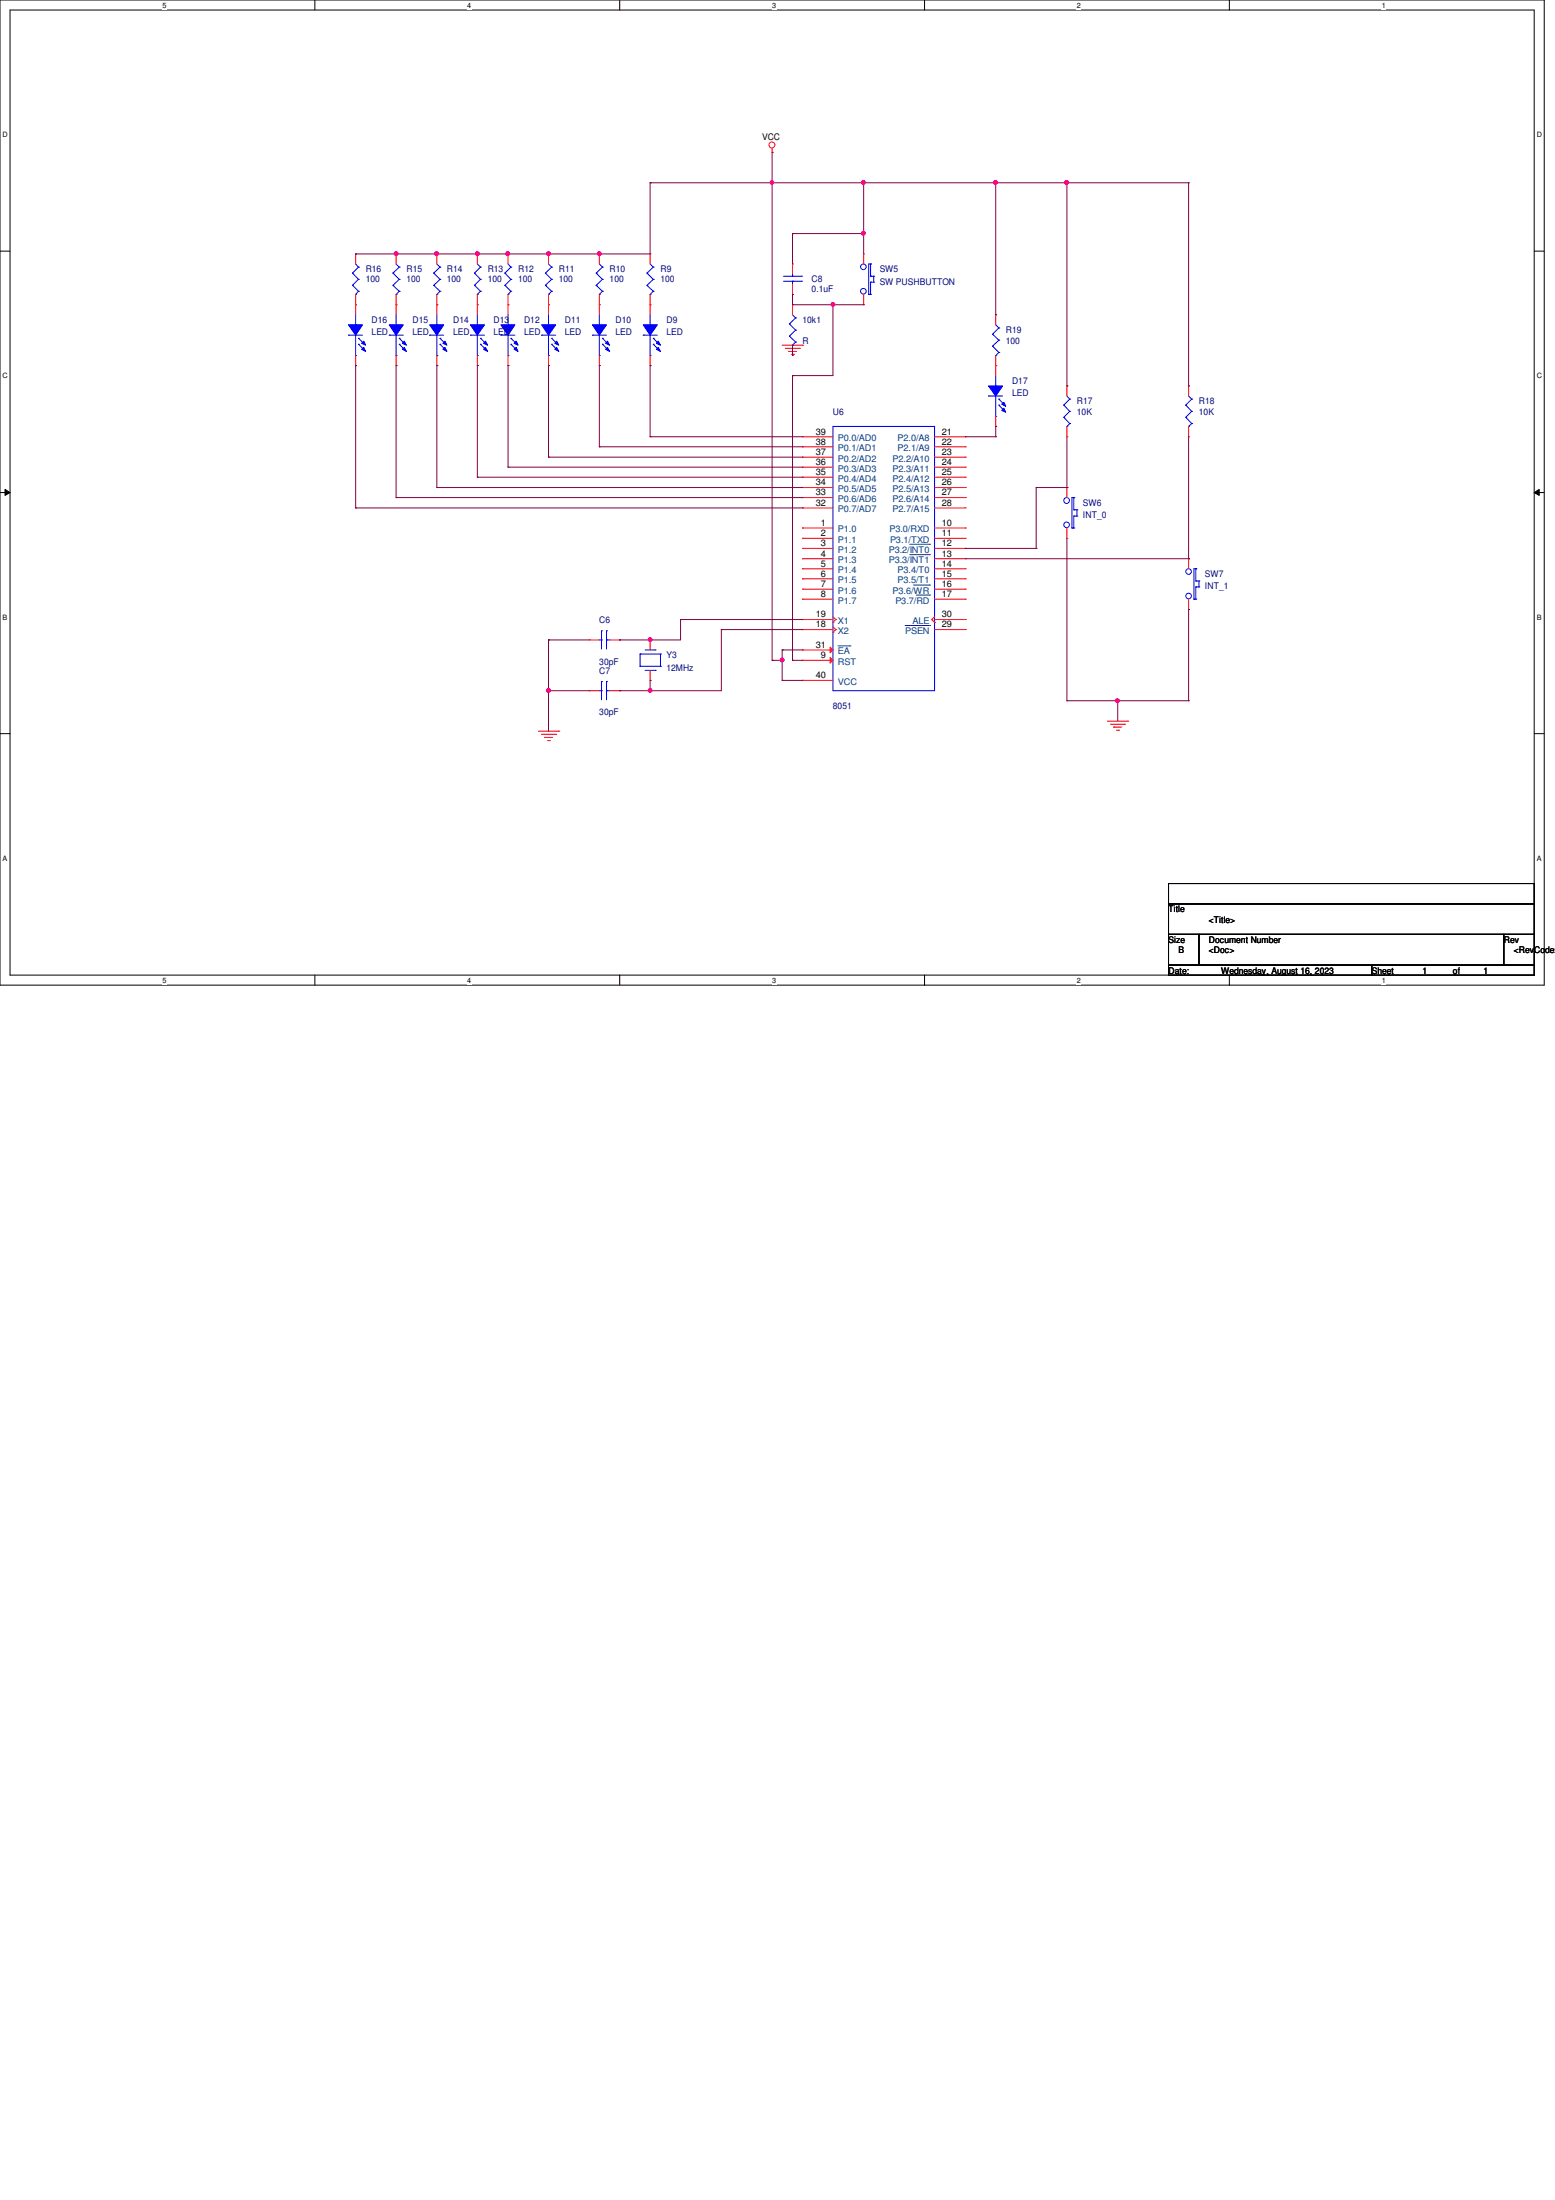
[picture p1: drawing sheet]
<svg xmlns="http://www.w3.org/2000/svg" width="210mm" height="297mm" viewBox="0 0 210 297" stroke-linecap="round" stroke-linejoin="round" font-family="sans-serif">
<path d="M0 0h208.4v133h-208.4zM1.4 1.4h205.7v130.3h-205.7z" fill="none" stroke="#000" stroke-width=".13"/>
<g fill="#fff">
<path d="M21.9 .1h.6v1.1h-.6z"/>
<path d="M21.9 131.8h.6v1.1h-.6z"/>
</g>
<path d="M42.5 0v1.4M42.5 131.7v1.3" fill="none" stroke="#000" stroke-width=".13"/>
<g fill="#fff">
<path d="M63.1 .1h.5v1.1h-.5z"/>
<path d="M63.1 131.8h.5v1.1h-.5z"/>
</g>
<path d="M83.7 0v1.4M83.7 131.7v1.3" fill="none" stroke="#000" stroke-width=".13"/>
<g fill="#fff">
<path d="M104.2 .1h.6v1.1h-.6z"/>
<path d="M104.2 131.8h.6v1.1h-.6z"/>
</g>
<path d="M124.8 0v1.4M124.8 131.7v1.3" fill="none" stroke="#000" stroke-width=".13"/>
<g fill="#fff">
<path d="M145.4 .1h.5v1.1h-.5z"/>
<path d="M145.4 131.8h.5v1.1h-.5z"/>
</g>
<path d="M165.9 0v1.4M165.9 131.7v1.3" fill="none" stroke="#000" stroke-width=".13"/>
<g fill="#fff">
<path d="M186.5 .1h.6v1.1h-.6z"/>
<path d="M186.5 131.8h.6v1.1h-.6z"/>
<path d="M.3 17.6h.8v1.1h-.8z"/>
<path d="M207.4 17.6h.8v1.1h-.8z"/>
<path d="M.3 50.2h.8v1.1h-.8z"/>
<path d="M207.4 50.2h.8v1.1h-.8z"/>
</g>
<path d="M0 33.9h1.4M207.1 33.9h1.3" fill="none" stroke="#000" stroke-width=".13"/>
<g fill="#fff">
<path d="M.3 82.8h.7v1.1h-.7z"/>
<path d="M207.4 82.8h.7v1.1h-.7z"/>
</g>
<path d="M0 66.5h1.4M.7 66.1l.7 .4-.7 .4zM207.1 66.5l.7-.4v.8zM207.1 66.5h1.3" fill="none" stroke="#000" stroke-width=".13"/>
<path d="M.7 66.1l.7 .4-.7 .4zM207.1 66.5l.7-.4v.8z" fill="#000"/>
<g fill="#fff">
<path d="M.3 115.3h.7v1.1h-.7z"/>
<path d="M207.4 115.3h.7v1.1h-.7z"/>
</g>
<path d="M0 99.1h1.4M207.1 99.1h1.3M157.7 119.3h49.4v2.7h-49.4zM157.7 122h49.4v4.2h-49.4zM157.7 126.2h4.1v4.1h-4.1zM157.7 130.3h27.5v1.4h-27.5zM161.8 126.2h41.2v4.1h-41.2zM185.2 130.3h21.9v1.4h-21.9zM203 126.2h4.1v4.1h-4.1z" fill="none" stroke="#000" stroke-width=".13"/>
<g fill="none" stroke="#f00" stroke-width=".13">
<path d="M104.2 20.6h.1M104.2 20v.6M105.6 46.6h2.7M106 47h1.9M106.4 47.5h.1M106.4 47.5h1.1M106.8 47.8h.3M107.1 47.8h.1M107.9 47h.1M108.3 46.6h.1M72.7 98.7h2.7M73.1 99.1h1.9"/>
<path d="M73.5 99.6h.1M73.5 99.6h1.1M73.9 100h.3M74.2 100h.1M75 99.1h.1M75.4 98.7h.1M149.5 97.4h2.7M149.9 97.8h1.9M150.3 98.2h.1M150.3 98.2h1.1M150.7 98.6h.3M151 98.6h.1"/>
<path d="M151.8 97.8h.1M152.2 97.4h.1"/>
<circle cx="104.2" cy="19.6" r=".4"/>
</g>
<path d="M67.6 45.3h.1M67.6 45.3h1.9M68.6 43.9h.1M68.6 48h.1M68.6 42.5v1.4M68.6 45.3v2.7" fill="none" stroke="#00f" stroke-width=".13"/>
<path d="M67.6 43.9h1.9l-.9 1.4z" fill-rule="evenodd" fill="#00f"/>
<path d="M67.6 43.9h1.9l-.9 1.4z" fill="none" stroke="#00f" stroke-width=".13"/>
<path d="M69.4 47.2l.3-.3 .2 .6z" fill-rule="evenodd" fill="#00f"/>
<path d="M69.4 47.2l.3-.3 .2 .6z" fill="none" stroke="#00f" stroke-width=".13"/>
<path d="M69.7 46.1l.2 .5-.5-.2z" fill-rule="evenodd" fill="#00f"/>
<path d="M69 45.7h.1M69 46.5h.1M69 45.7l.8 .8M69 46.5l.8 .8M69.7 46.1l.2 .5-.5-.2zM73.1 45.3h.1M73.1 45.3h1.9M74 43.9h.1M74 48h.1M74 42.5v1.4M74 45.3v2.7" fill="none" stroke="#00f" stroke-width=".13"/>
<path d="M68.6 41.1h.1M68.6 49.4h.1M68.6 41.1v1.4M68.6 48v1.4" fill="none" stroke="#f00" stroke-width=".13"/>
<path d="M73.1 43.9h1.9l-1 1.4z" fill-rule="evenodd" fill="#00f"/>
<path d="M73.1 43.9h1.9l-1 1.4z" fill="none" stroke="#00f" stroke-width=".13"/>
<path d="M75.1 46.9l.3 .6-.5-.3z" fill-rule="evenodd" fill="#00f"/>
<path d="M75.1 46.9l.3 .6-.5-.3z" fill="none" stroke="#00f" stroke-width=".13"/>
<path d="M75.1 46.1l.3 .5-.5-.2z" fill-rule="evenodd" fill="#00f"/>
<path d="M74.5 45.7h.1M74.5 46.5h.1M74.5 45.7l.8 .8M74.5 46.5l.8 .8M75.1 46.1l.3 .5-.5-.2zM80 45.3h.1M80 45.3h1.9M80.9 43.9h.1M80.9 48h.1M80.9 42.5v1.4M80.9 45.3v2.7" fill="none" stroke="#00f" stroke-width=".13"/>
<path d="M74 41.1h.1M74 49.4h.1M74 41.1v1.4M74 48v1.4" fill="none" stroke="#f00" stroke-width=".13"/>
<path d="M80 43.9h1.9l-1 1.4z" fill-rule="evenodd" fill="#00f"/>
<path d="M80 43.9h1.9l-1 1.4z" fill="none" stroke="#00f" stroke-width=".13"/>
<path d="M82 46.9l.3 .6-.6-.3z" fill-rule="evenodd" fill="#00f"/>
<path d="M82 46.9l.3 .6-.6-.3z" fill="none" stroke="#00f" stroke-width=".13"/>
<path d="M82 46.1l.3 .5-.6-.2z" fill-rule="evenodd" fill="#00f"/>
<path d="M81.3 45.7h.1M81.3 46.5h.1M81.3 45.7l.8 .8M81.3 46.5l.8 .8M82 46.1l.3 .5-.6-.2zM86.8 45.3h.1M86.8 45.3h1.9M87.8 43.9h.1M87.8 48h.1M87.8 42.5v1.4M87.8 45.3v2.7" fill="none" stroke="#00f" stroke-width=".13"/>
<path d="M80.9 41.1h.1M80.9 49.4h.1M80.9 41.1v1.4M80.9 48v1.4" fill="none" stroke="#f00" stroke-width=".13"/>
<path d="M86.8 43.9h1.9l-.9 1.4z" fill-rule="evenodd" fill="#00f"/>
<path d="M86.8 43.9h1.9l-.9 1.4z" fill="none" stroke="#00f" stroke-width=".13"/>
<path d="M88.9 46.9l.3 .6-.6-.3z" fill-rule="evenodd" fill="#00f"/>
<path d="M88.9 46.9l.3 .6-.6-.3z" fill="none" stroke="#00f" stroke-width=".13"/>
<path d="M88.9 46.1l.3 .5-.6-.2z" fill-rule="evenodd" fill="#00f"/>
<g fill="none" stroke="#00f" stroke-width=".13">
<path d="M53 36.9h.1M53 38.5h.1M53 36.9l.9 .8M53 38.5l.9 .8M53.5 39.8h.1M53.5 35.6l.4 .5M53.9 36.1h.1M53.9 37.7h.1M53.9 39.3h.1M53.9 36.1l-.9 .8M53.9 37.7l-.9 .8M53.9 39.3l-.4 .5"/>
<path d="M58.5 36.9h.1M58.5 38.5h.1M58.5 36.9l.9 .8M58.5 38.5l.9 .8M59 39.8h.1M59 35.6l.4 .5M59.4 36.1h.1M59.4 37.7h.1M59.4 39.3h.1M59.4 36.1l-.9 .8M59.4 37.7l-.9 .8M59.4 39.3l-.4 .5"/>
<path d="M64.1 36.9h.1M64.1 38.5h.1M64.1 36.9l.8 .8M64.1 38.5l.8 .8M64.4 39.8h.1M64.4 35.6l.5 .5M64.9 36.1h.1M64.9 37.7h.1M64.9 39.3h.1M64.9 36.1l-.8 .8M64.9 37.7l-.8 .8M64.9 39.3l-.5 .5"/>
<path d="M68.2 36.9h.1M68.2 38.5h.1M68.2 36.9l.8 .8M68.2 38.5l.8 .8M68.6 39.8h.1M68.6 35.6l.4 .5M69 36.1h.1M69 37.7h.1M69 39.3h.1M69 36.1l-.8 .8M69 37.7l-.8 .8M69 39.3l-.4 .5"/>
<path d="M73.6 36.9h.1M73.6 38.5h.1M73.6 36.9l.9 .8M73.6 38.5l.9 .8M74 39.8h.1M74 35.6l.5 .5M74.5 36.1h.1M74.5 37.7h.1M74.5 39.3h.1M74.5 36.1l-.9 .8M74.5 37.7l-.9 .8M74.5 39.3l-.5 .5"/>
<path d="M80.5 36.9h.1M80.5 38.5h.1M80.5 36.9l.8 .8M80.5 38.5l.8 .8M80.9 39.8h.1M80.9 35.6l.4 .5M81.3 36.1h.1M81.3 37.7h.1M81.3 39.3h.1M81.3 36.1l-.8 .8M81.3 37.7l-.8 .8M81.3 39.3l-.4 .5"/>
<path d="M105.7 38h2.5M105.7 37.3h2.5M107 37.3h.1M107 38h.1M107 37v.3M107 38v.4M108.2 38h.1M108.2 37.3h.1M117.3 39.8h.1M117.3 39.8h.2M117.5 39.8h.1M117.5 38.1h.1"/>
<path d="M117.5 37.3h.1M117.5 35.6h.1M117.5 37.3h.4M117.5 35.6h-.2v4.2M117.5 35.6v1.7M117.5 38.1v1.7M117.5 38.1h.4M117.9 38.1h.1M117.9 37.3h.1M117.9 37.3v.8M88.2 45.7h.1M88.2 46.5h.1"/>
<path d="M88.2 45.7l.8 .8M88.2 46.5l.8 .8M88.9 46.1l.3 .5-.6-.2zM133.4 53.5h.1M133.4 53.5h1.9M134 45.1h.1M134 46.7h.1M134 45.1l.8 .8M134 46.7l.8 .9M134.4 48h.1M134.4 52.1h.1M134.4 56.2h.1"/>
<path d="M134.4 43.9l.4 .4M134.4 50.7v1.4M134.4 53.5v2.7M134.8 44.3h.1M134.8 45.9h.1M134.8 47.6h.1M134.8 44.3l-.8 .8M134.8 45.9l-.8 .8M134.8 47.6l-.4 .4M160.1 54.7h.1M160.1 56.3h.1M160.1 54.7l.8 .8"/>
<path d="M160.1 56.3l.8 .9M160.4 57.6h.1M160.4 53.5l.5 .4M160.9 53.9h.1M160.9 55.5h.1M160.9 57.2h.1M160.9 53.9l-.8 .8M160.9 55.5l-.8 .8M160.9 57.2l-.5 .4M161.4 79.2h.1M161.4 78.4h.1M161.4 76.8h.1"/>
<path d="M161.4 76.8h-.2v4.1M161.4 76.8v1.6M161.4 79.2v1.7M161.4 79.2h.4M161.4 78.4h.4M161.8 79.2h.1M161.8 78.4h.1M161.8 78.4v.8M80.9 93.3h.3M81.2 93.3h.1M81.2 92h.1M81.2 92v2.5"/>
<path d="M81.9 92h.1M81.9 93.3h.1M81.9 93.3h.4M81.9 92v2.5M86.4 88.3h.1M86.4 90h.1M86.4 90h2.8M86.4 88.3h2.8M86.4 88.3v1.7M87.1 90.5h1.3M87.1 87.8h1.3M88.4 90.5h.1"/>
<path d="M88.4 87.8h.1M89.2 90h.1M89.2 88.3h.1M89.2 88.3v1.7M161.2 80.9h.1M161.2 80.9h.2M161.4 80.9h.1"/>
<circle cx="116.5" cy="39.3" r=".38"/>
<circle cx="116.5" cy="36" r=".38"/>
<circle cx="160.4" cy="77.2" r=".38"/>
<circle cx="160.4" cy="80.5" r=".38"/>
</g>
<g fill="none" stroke="#f00" stroke-width=".13">
<path d="M53.5 34.3h.1M53.5 34.3v1.3M53.5 39.8v1.3M59 34.3h.1M59 34.3v1.3M59 39.8v1.3M64.4 34.3h.1M64.4 34.3v1.3M64.4 39.8v1.3M68.6 34.3h.1M68.6 34.3v1.3M68.6 39.8v1.3"/>
<path d="M74 34.3h.1M74 34.3v1.3M74 39.8v1.3M80.9 34.3h.1M80.9 34.3v1.3M80.9 39.8v1.3M107 35.6h.1M107 39.8h.1M107 35.6v1.4M107 38.4v1.4M116.6 34.3h.1M116.6 34.3v1.3"/>
<path d="M116.6 39.8v1.3M53.5 41.1h.1M59 41.1h.1M64.4 41.1h.1M68.6 41.1h.1M74 41.1h.1M80.9 41.1h.1M87.8 41.1h.1M87.8 49.4h.1M87.8 41.1v1.4M87.8 48v1.4M116.6 41.1h.1"/>
<path d="M134.4 42.5h.1M134.4 49.4h.1M134.4 42.5v1.4M134.4 48v1.4M160.4 52.1h.1M160.4 59h.1M160.4 52.1v1.4M160.4 57.6v1.4M160.4 75.4h.1M160.4 75.4v1.4M79.5 93.3h.1M79.5 93.3h1.4"/>
<path d="M82.3 93.3h1.4M83.7 93.3h.1M87.8 91.9h.1M87.8 86.4h.1M87.8 86.4v1.4M87.8 90.5v1.4M160.4 82.3h.1M160.4 80.9v1.4"/>
</g>
<path d="M133.4 52.1h1.9l-.9 1.4z" fill-rule="evenodd" fill="#00f"/>
<path d="M133.4 52.1h1.9l-.9 1.4z" fill="none" stroke="#00f" stroke-width=".13"/>
<path d="M135.5 55.1l.3 .6-.6-.3z" fill-rule="evenodd" fill="#00f"/>
<path d="M135.5 55.1l.3 .6-.6-.3z" fill="none" stroke="#00f" stroke-width=".13"/>
<path d="M135.2 54.6l.3-.3 .3 .6z" fill-rule="evenodd" fill="#00f"/>
<g fill="none" stroke="#00f" stroke-width=".13">
<path d="M87.3 36.9h.1M87.3 38.5h.1M87.3 36.9l.9 .8M87.3 38.5l.9 .8M87.8 39.8h.1M87.8 35.6l.4 .5M88.2 36.1h.1M88.2 37.7h.1M88.2 39.3h.1M88.2 36.1l-.9 .8M88.2 37.7l-.9 .8M88.2 39.3l-.4 .5"/>
<path d="M112.4 57.6h13.8v35.7h-13.8zM134.8 53.9h.1M134.8 54.7h.1M134.8 53.9l.8 .8M134.8 54.7l.8 .8M135.2 54.6l.3-.3 .3 .6zM143.6 54.7h.1M143.6 56.3h.1M143.6 54.7l.8 .8M143.6 56.3l.8 .9M144 57.6h.1M144 53.5l.4 .4"/>
<path d="M144.4 53.9h.1M144.4 55.5h.1M144.4 57.2h.1M144.4 53.9l-.8 .8M144.4 55.5l-.8 .8M144.4 57.2l-.4 .4M80.9 86.4h.3M81.2 86.4h.1M81.2 85.2h.1M81.2 85.2v2.4M81.9 85.2h.1M81.9 86.4h.1"/>
<path d="M81.9 86.4h.4M81.9 85.2v2.4"/>
</g>
<g fill="none" stroke="#f00" stroke-width=".13">
<path d="M87.8 34.3h.1M87.8 34.3v1.3M87.8 39.8v1.3M87.8 41.1h.1M134.4 49.4h.1M134.4 57.6h.1M134.4 49.4v1.3M134.4 56.2v1.4M144 52.1h.1M144 59h.1M144 52.1v1.4M144 57.6v1.4"/>
<path d="M79.5 86.4h.1M79.5 86.4h1.4M82.3 86.4h1.4M83.7 86.4h.1M108.3 91.9h.1M108.3 91.9h4.1M125.8 83.7h.1M125.8 83.7l.4 .3M126.2 84h.1M126.2 85h4.1M126.2 83.3l-.4 .4M126.2 83.7h4.1"/>
<path d="M130.3 85h.1M130.3 83.7h.1"/>
</g>
<path d="M122.2 84.5h3.3M125.5 84.5h.1" fill="none" stroke="#004080" stroke-width=".13"/>
<path d="M112.1 87.4l.3 .4-.3 .3z" fill="#f00"/>
<g fill="none" stroke="#f00" stroke-width=".13">
<path d="M108.3 87.8h.1M108.3 83.7h.1M108.3 85h.1M108.3 87.8h4.1M108.3 83.7h4.1M108.3 85h4.1M112.1 87.4l.3 .4-.3 .3zM112.4 84h.1M112.4 85.4h.1M112.4 83.3l.4 .4M112.4 84.6l.4 .4M112.8 83.7h.1"/>
<path d="M112.8 85h.1M112.8 83.7l-.4 .3M112.8 85l-.4 .4"/>
</g>
<path d="M113.1 87.2h1.6M114.7 87.2h.1" fill="none" stroke="#004080" stroke-width=".13"/>
<path d="M112.1 88.8l.3 .4-.3 .3z" fill="#f00"/>
<g fill="none" stroke="#f00" stroke-width=".13">
<path d="M108.3 59h.1M108.3 59h4.1M126.2 59h4.1M130.3 59h.1M108.3 60.3h.1M108.3 61.7h.1M108.3 63.1h.1M108.3 64.4h.1M108.3 65.8h.1M108.3 67.2h.1M108.3 68.6h.1M108.3 71.3h.1"/>
<path d="M108.3 72.7h.1M108.3 74h.1M108.3 75.4h.1M108.3 76.8h.1M108.3 78.1h.1M108.3 79.5h.1M108.3 60.3h4.1M108.3 61.7h4.1M108.3 63.1h4.1M108.3 64.4h4.1M108.3 65.8h4.1M108.3 67.2h4.1"/>
<path d="M108.3 68.6h4.1M108.3 71.3h4.1M108.3 72.7h4.1M108.3 74h4.1M108.3 75.4h4.1M108.3 76.8h4.1M108.3 78.1h4.1M108.3 79.5h4.1M126.2 60.3h4.1M126.2 61.7h4.1M126.2 63.1h4.1M126.2 64.4h4.1"/>
<path d="M126.2 65.8h4.1M126.2 67.2h4.1M126.2 68.6h4.1M126.2 71.3h4.1M126.2 72.7h4.1M126.2 74h4.1M126.2 75.4h4.1M126.2 76.8h4.1M126.2 78.1h4.1M126.2 79.5h4.1M130.3 60.3h.1M130.3 61.7h.1"/>
<path d="M130.3 63.1h.1M130.3 64.4h.1M130.3 65.8h.1M130.3 67.2h.1M130.3 68.6h.1M130.3 71.3h.1M130.3 72.7h.1M130.3 74h.1M130.3 75.4h.1M130.3 76.8h.1M130.3 78.1h.1M130.3 79.5h.1"/>
<path d="M108.3 89.2h.1M108.3 80.9h.1M108.3 89.2h4.1M108.3 80.9h4.1M112.1 88.8l.3 .4-.3 .3zM126.2 80.9h4.1M130.3 80.9h.1"/>
</g>
<path d="M122.8 73.5h2.7M122.8 74.9h2.7M123.3 79h2.2M125.5 73.5h.1M125.5 74.9h.1M125.5 79h.1M123.7 80.3h1.8M125.5 80.3h.1" fill="none" stroke="#004080" stroke-width=".13"/>
<path d="M47 45.3h.1M47 45.3h1.9M48 43.9h.1M48 48h.1M48 42.5v1.4M48 45.3v2.7" fill="none" stroke="#00f" stroke-width=".13"/>
<path d="M47 43.9h1.9l-.9 1.4z" fill-rule="evenodd" fill="#00f"/>
<path d="M47 43.9h1.9l-.9 1.4z" fill="none" stroke="#00f" stroke-width=".13"/>
<path d="M48.8 47.2l.3-.3 .3 .6z" fill-rule="evenodd" fill="#00f"/>
<path d="M48.8 47.2l.3-.3 .3 .6z" fill="none" stroke="#00f" stroke-width=".13"/>
<path d="M49.1 46.1l.3 .5-.6-.2z" fill-rule="evenodd" fill="#00f"/>
<g fill="none" stroke="#00f" stroke-width=".13">
<path d="M47.6 36.9h.1M47.6 38.5h.1M47.6 36.9l.8 .8M47.6 38.5l.8 .8M48 39.8h.1M48 35.6l.4 .5M48.4 36.1h.1M48.4 37.7h.1M48.4 39.3h.1M48.4 36.1l-.8 .8M48.4 37.7l-.8 .8M48.4 39.3l-.4 .5"/>
<path d="M48.4 45.7h.1M48.4 46.5h.1M48.4 45.7l.8 .8M48.4 46.5l.8 .8M49.1 46.1l.3 .5-.6-.2zM52.5 45.3h.1M52.5 45.3h1.9M53.5 43.9h.1M53.5 48h.1M53.5 42.5v1.4M53.5 45.3v2.7M144.7 71.3h.1"/>
<path d="M144.7 71.3h.2M144.9 71.3h.1M144.9 69.7h.1M144.9 68.8h.1M144.9 67.2h.1M144.9 67.2h-.2v4.1M144.9 67.2v1.6M144.9 69.7v1.6M144.9 69.7h.5M144.9 68.8h.5M145.4 69.7h.1M145.4 68.8h.1"/>
<path d="M145.4 68.8v.9"/>
<circle cx="144" cy="67.6" r=".39"/>
<circle cx="144" cy="70.9" r=".38"/>
</g>
<path d="M48 34.3h.1M48 34.3v1.3M48 39.8v2.7M48 41.1h.1M48 49.4h.1M48 48v1.4M144 65.8h.1M144 72.7h.1M144 65.8v1.4M144 71.3v1.4" fill="none" stroke="#f00" stroke-width=".13"/>
<path d="M52.5 43.9h1.9l-.9 1.4z" fill-rule="evenodd" fill="#00f"/>
<path d="M52.5 43.9h1.9l-.9 1.4z" fill="none" stroke="#00f" stroke-width=".13"/>
<path d="M54.6 46.9l.3 .6-.6-.3z" fill-rule="evenodd" fill="#00f"/>
<path d="M54.6 46.9l.3 .6-.6-.3z" fill="none" stroke="#00f" stroke-width=".13"/>
<path d="M54.6 46.1l.3 .5-.6-.2z" fill-rule="evenodd" fill="#00f"/>
<g fill="none" stroke="#00f" stroke-width=".13">
<path d="M53.9 45.7h.1M53.9 46.5h.1M53.9 45.7l.8 .8M53.9 46.5l.8 .8M54.6 46.1l.3 .5-.6-.2zM58 45.3h.1M58 45.3h1.9M59 43.9h.1M59 48h.1M59 42.5v1.4M59 45.3v2.7M106.6 43.7h.1"/>
<path d="M106.6 45.4h.1M106.6 43.7l.8 .9M106.6 45.4l.8 .8M107 46.6h.1M107 42.5l.4 .4M107.4 42.9h.1M107.4 44.6h.1M107.4 46.2h.1M107.4 42.9l-.8 .8M107.4 44.6l-.8 .8M107.4 46.2l-.4 .4"/>
</g>
<path d="M53.5 41.1h.1M53.5 49.4h.1M53.5 41.1v1.4M53.5 48v1.4M107 41.1h.1M107 48h.1M107 41.1v1.4M107 46.6v1.4" fill="none" stroke="#f00" stroke-width=".13"/>
<path d="M58 43.9h1.9l-.9 1.4z" fill-rule="evenodd" fill="#00f"/>
<path d="M58 43.9h1.9l-.9 1.4z" fill="none" stroke="#00f" stroke-width=".13"/>
<path d="M59.8 47.2l.3-.3 .2 .6z" fill-rule="evenodd" fill="#00f"/>
<path d="M59.8 47.2l.3-.3 .2 .6z" fill="none" stroke="#00f" stroke-width=".13"/>
<path d="M60.1 46.1l.2 .5-.5-.2z" fill-rule="evenodd" fill="#00f"/>
<path d="M59.4 45.7h.1M59.4 46.5h.1M59.4 45.7l.8 .8M59.4 46.5l.8 .8M60.1 46.1l.2 .5-.5-.2zM63.5 45.3h.1M63.5 45.3h1.9M64.4 43.9h.1M64.4 48h.1M64.4 42.5v1.4M64.4 45.3v2.7" fill="none" stroke="#00f" stroke-width=".13"/>
<path d="M59 41.1h.1M59 49.4h.1M59 41.1v1.4M59 48v1.4" fill="none" stroke="#f00" stroke-width=".13"/>
<path d="M63.5 43.9h1.9l-1 1.4z" fill-rule="evenodd" fill="#00f"/>
<path d="M63.5 43.9h1.9l-1 1.4z" fill="none" stroke="#00f" stroke-width=".13"/>
<path d="M65.5 46.9l.3 .6-.5-.3z" fill-rule="evenodd" fill="#00f"/>
<path d="M65.5 46.9l.3 .6-.5-.3z" fill="none" stroke="#00f" stroke-width=".13"/>
<path d="M65.5 46.1l.3 .5-.5-.2z" fill-rule="evenodd" fill="#00f"/>
<path d="M64.9 45.7h.1M64.9 46.5h.1M64.9 45.7l.8 .8M64.9 46.5l.8 .8M65.5 46.1l.3 .5-.5-.2z" fill="none" stroke="#00f" stroke-width=".13"/>
<path d="M64.4 41.1h.1M64.4 49.4h.1M64.4 41.1v1.4M64.4 48v1.4" fill="none" stroke="#f00" stroke-width=".13"/>
<path d="M74 86.4h.1M74 93.3h.1M74 86.4h5.5M74 86.4v6.9M74 93.3h5.5M83.7 86.4h.1M83.7 86.4h4.1" fill="none" stroke="#800040" stroke-width=".13"/>
<circle cx="74" cy="93.2" r=".26" fill="#f0f"/>
<circle cx="74" cy="93.2" r=".26" fill="none" stroke="#f0f" stroke-width=".13"/>
<path d="M74 93.3h.1M74 93.3v5.4M83.7 93.3h.1M87.8 91.9h.1M87.8 91.9v1.4h-4.1" fill="none" stroke="#800040" stroke-width=".13"/>
<circle cx="87.8" cy="93.2" r=".26" fill="#f0f"/>
<circle cx="87.8" cy="93.2" r=".26" fill="none" stroke="#f0f" stroke-width=".13"/>
<path d="M87.8 86.4h.1M91.9 83.7h.1M91.9 83.7h16.4M91.9 83.7v2.7h-4.1" fill="none" stroke="#800040" stroke-width=".13"/>
<circle cx="87.8" cy="86.4" r=".26" fill="#f0f"/>
<circle cx="87.8" cy="86.4" r=".26" fill="none" stroke="#f0f" stroke-width=".13"/>
<path d="M104.2 24.7h.1M104.2 24.7h12.4M87.8 93.3h.1M97.4 85h.1M97.4 85v8.3h-9.6M97.4 85h10.9M105.6 87.8h.1M105.6 91.9h.1M105.6 87.8h2.7M105.6 87.8v1.4M105.6 91.9h2.7" fill="none" stroke="#800040" stroke-width=".13"/>
<circle cx="116.5" cy="24.6" r=".26" fill="#f0f"/>
<circle cx="116.5" cy="24.6" r=".26" fill="none" stroke="#f0f" stroke-width=".13"/>
<path d="M104 24.4h.2l.2 .1v.3l-.2 .1-.2-.1z" fill-rule="evenodd" fill="#f0f"/>
<path d="M104 24.4h.2l.2 .1v.3l-.2 .1-.2-.1z" fill="none" stroke="#f0f" stroke-width=".13"/>
<g fill="none" stroke="#800040" stroke-width=".13">
<path d="M48 34.3h.1M48 34.3h5.5M48 49.4h.1M48 49.4v19.2M53.5 49.4h.1M53.5 49.4v17.8M59 49.4h.1M59 49.4v16.4M64.4 49.4h.1M64.4 49.4v15M68.6 49.4h.1M68.6 49.4v13.7"/>
<path d="M74 49.4h.1M74 49.4v12.3M80.9 49.4h.1M80.9 49.4v10.9M87.8 49.4h.1M87.8 59h.1M87.8 49.4v9.6M87.8 59h20.5M48 68.6h.1M48 68.6h60.3M53.5 67.2h.1M53.5 67.2h54.8"/>
<path d="M59 65.8h.1M59 65.8h49.3M64.4 64.4h.1M64.4 64.4h43.9M68.6 63.1h.1M68.6 63.1h39.7M74 61.7h.1M74 61.7h34.3M80.9 60.3h.1M80.9 60.3h27.4"/>
</g>
<circle cx="53.5" cy="34.2" r=".26" fill="#f0f"/>
<circle cx="53.5" cy="34.2" r=".26" fill="none" stroke="#f0f" stroke-width=".13"/>
<path d="M53.5 34.3h.1M53.5 34.3h10.9M59 34.3h.1" fill="none" stroke="#800040" stroke-width=".13"/>
<circle cx="64.4" cy="34.2" r=".26" fill="#f0f"/>
<circle cx="64.4" cy="34.2" r=".26" fill="none" stroke="#f0f" stroke-width=".13"/>
<circle cx="58.9" cy="34.2" r=".26" fill="#f0f"/>
<circle cx="58.9" cy="34.2" r=".26" fill="none" stroke="#f0f" stroke-width=".13"/>
<path d="M64.4 34.3h.1M64.4 34.3h4.2" fill="none" stroke="#800040" stroke-width=".13"/>
<circle cx="68.5" cy="34.2" r=".26" fill="#f0f"/>
<circle cx="68.5" cy="34.2" r=".26" fill="none" stroke="#f0f" stroke-width=".13"/>
<path d="M68.6 34.3h.1M68.6 34.3h12.3M74 34.3h.1" fill="none" stroke="#800040" stroke-width=".13"/>
<circle cx="80.9" cy="34.2" r=".26" fill="#f0f"/>
<circle cx="80.9" cy="34.2" r=".26" fill="none" stroke="#f0f" stroke-width=".13"/>
<circle cx="74" cy="34.2" r=".26" fill="#f0f"/>
<circle cx="74" cy="34.2" r=".26" fill="none" stroke="#f0f" stroke-width=".13"/>
<path d="M80.9 34.3h.1M87.8 24.7h.1M87.8 24.7v9.6h-6.9M104.2 20.6h.1M104.2 20.6v4.1h-16.4M104.2 89.2h.1M104.2 89.2h1.4" fill="none" stroke="#800040" stroke-width=".13"/>
<circle cx="105.6" cy="89.1" r=".26" fill="#f0f"/>
<circle cx="105.6" cy="89.1" r=".26" fill="none" stroke="#f0f" stroke-width=".13"/>
<path d="M104.2 24.7h.1M104.2 24.7v64.5M107 31.5h.1M107 31.5v4.1M107 31.5h9.6M116.6 31.5h.1M116.6 24.7h.1M116.6 24.7v9.6M105.6 89.2h.1M105.6 89.2v2.7M107 89.2h.1M107 89.2h1.3" fill="none" stroke="#800040" stroke-width=".13"/>
<circle cx="116.5" cy="31.5" r=".26" fill="#f0f"/>
<circle cx="116.5" cy="31.5" r=".26" fill="none" stroke="#f0f" stroke-width=".13"/>
<path d="M107 39.8h.1M107 39.8v1.3M107 50.7h.1M107 41.1h.1M107 46.6h.1M107 46.6v1.4M107 50.7v38.5M107 41.1h5.4M112.4 41.1h.1M112.4 41.1v9.6h-5.4" fill="none" stroke="#800040" stroke-width=".13"/>
<circle cx="112.4" cy="41.1" r=".26" fill="#f0f"/>
<circle cx="112.4" cy="41.1" r=".26" fill="none" stroke="#f0f" stroke-width=".13"/>
<g fill="none" stroke="#800040" stroke-width=".13">
<path d="M116.6 24.7h17.8M134.4 24.7h.1M160.4 24.7h.1M160.4 24.7h-16.4v27.4M112.4 41.1h.1M112.4 41.1h4.2M144 52.1h.1M144 59v6.8M160.4 59v16.4M130.3 74h9.6M139.9 74h.1M139.9 65.8h.1"/>
<path d="M139.9 65.8v8.2M139.9 65.8h4.1M144 65.8h.1M160.4 75.4h.1"/>
</g>
<circle cx="144" cy="24.6" r=".26" fill="#f0f"/>
<circle cx="144" cy="24.6" r=".26" fill="none" stroke="#f0f" stroke-width=".13"/>
<path d="M160.4 24.7v27.4M160.4 52.1h.1M130.3 75.4h30.1M144 72.7v21.9M160.4 75.4h.1M144 94.6h.1M144 94.6h16.4M150.9 94.6h.1M150.9 94.6v2.8M160.4 82.3h.1M160.4 94.6h.1M160.4 82.3v12.3" fill="none" stroke="#800040" stroke-width=".13"/>
<circle cx="150.8" cy="94.6" r=".26" fill="#f0f"/>
<circle cx="150.8" cy="94.6" r=".26" fill="none" stroke="#f0f" stroke-width=".13"/>
<path d="M134.4 24.7v17.8M134.4 42.5h.1" fill="none" stroke="#800040" stroke-width=".13"/>
<circle cx="134.4" cy="24.6" r=".26" fill="#f0f"/>
<circle cx="134.4" cy="24.6" r=".26" fill="none" stroke="#f0f" stroke-width=".13"/>
<path d="M134.4 24.7h9.6M144 24.7h.1M130.3 59h4.1M134.4 59h.1M134.4 57.6h.1M134.4 57.6v1.4" fill="none" stroke="#800040" stroke-width=".13"/>
<circle cx="74" cy="93.2" r=".26" fill="#f0f"/>
<circle cx="74" cy="93.2" r=".26" fill="none" stroke="#f0f" stroke-width=".13"/>
<circle cx="87.8" cy="93.2" r=".26" fill="#f0f"/>
<circle cx="87.8" cy="93.2" r=".26" fill="none" stroke="#f0f" stroke-width=".13"/>
<circle cx="87.8" cy="86.4" r=".26" fill="#f0f"/>
<circle cx="87.8" cy="86.4" r=".26" fill="none" stroke="#f0f" stroke-width=".13"/>
<circle cx="116.5" cy="24.6" r=".26" fill="#f0f"/>
<circle cx="116.5" cy="24.6" r=".26" fill="none" stroke="#f0f" stroke-width=".13"/>
<path d="M104 24.4h.2l.2 .1v.3l-.2 .1-.2-.1z" fill-rule="evenodd" fill="#f0f"/>
<path d="M104 24.4h.2l.2 .1v.3l-.2 .1-.2-.1z" fill="none" stroke="#f0f" stroke-width=".13"/>
<circle cx="53.5" cy="34.2" r=".26" fill="#f0f"/>
<circle cx="53.5" cy="34.2" r=".26" fill="none" stroke="#f0f" stroke-width=".13"/>
<circle cx="64.4" cy="34.2" r=".26" fill="#f0f"/>
<circle cx="64.4" cy="34.2" r=".26" fill="none" stroke="#f0f" stroke-width=".13"/>
<circle cx="58.9" cy="34.2" r=".26" fill="#f0f"/>
<circle cx="58.9" cy="34.2" r=".26" fill="none" stroke="#f0f" stroke-width=".13"/>
<circle cx="68.5" cy="34.2" r=".26" fill="#f0f"/>
<circle cx="68.5" cy="34.2" r=".26" fill="none" stroke="#f0f" stroke-width=".13"/>
<circle cx="80.9" cy="34.2" r=".26" fill="#f0f"/>
<circle cx="80.9" cy="34.2" r=".26" fill="none" stroke="#f0f" stroke-width=".13"/>
<circle cx="74" cy="34.2" r=".26" fill="#f0f"/>
<circle cx="74" cy="34.2" r=".26" fill="none" stroke="#f0f" stroke-width=".13"/>
<circle cx="105.6" cy="89.1" r=".26" fill="#f0f"/>
<circle cx="105.6" cy="89.1" r=".26" fill="none" stroke="#f0f" stroke-width=".13"/>
<circle cx="116.5" cy="31.5" r=".26" fill="#f0f"/>
<circle cx="116.5" cy="31.5" r=".26" fill="none" stroke="#f0f" stroke-width=".13"/>
<circle cx="112.4" cy="41.1" r=".26" fill="#f0f"/>
<circle cx="112.4" cy="41.1" r=".26" fill="none" stroke="#f0f" stroke-width=".13"/>
<circle cx="144" cy="24.6" r=".26" fill="#f0f"/>
<circle cx="144" cy="24.6" r=".26" fill="none" stroke="#f0f" stroke-width=".13"/>
<circle cx="150.8" cy="94.6" r=".26" fill="#f0f"/>
<circle cx="150.8" cy="94.6" r=".26" fill="none" stroke="#f0f" stroke-width=".13"/>
<circle cx="134.4" cy="24.6" r=".26" fill="#f0f"/>
<circle cx="134.4" cy="24.6" r=".26" fill="none" stroke="#f0f" stroke-width=".13"/>
<g font-size="1.2">
<text x="102.9" y="19">VCC</text>
<text x="110.1" y="58.7">39</text>
<text x="127.1" y="58.7">21</text>
<text x="110.1" y="60">38</text>
<text x="110.1" y="61.4">37</text>
<text x="110.1" y="62.8">36</text>
<text x="110.1" y="64.1">35</text>
<text x="110.1" y="65.5">34</text>
<text x="127.1" y="60">22</text>
<text x="127.1" y="61.4">23</text>
<text x="127.1" y="62.8">24</text>
<text x="127.1" y="64.1">25</text>
<text x="127.1" y="65.5">26</text>
<text x="110.1" y="66.9">33</text>
<text x="110.1" y="68.3">32</text>
<text x="110.8" y="71">1</text>
<text x="127.1" y="66.9">27</text>
<text x="127.1" y="68.3">28</text>
<text x="127.1" y="71">10</text>
<text x="110.8" y="72.4">2</text>
<text x="110.8" y="73.7">3</text>
<text x="110.8" y="75.1">4</text>
<text x="110.8" y="76.5">5</text>
<text x="110.8" y="77.9">6</text>
<text x="127.1" y="72.4">11</text>
<text x="127.1" y="73.7">12</text>
<text x="127.1" y="75.1">13</text>
<text x="127.1" y="76.5">14</text>
<text x="127.1" y="77.9">15</text>
<text x="110.1" y="83.4">19</text>
<text x="110.8" y="79.2">7</text>
<text x="110.8" y="80.6">8</text>
<text x="127.1" y="83.4">30</text>
<text x="127.1" y="79.2">16</text>
<text x="127.1" y="80.6">17</text>
<text x="110.1" y="87.5">31</text>
<text x="110.1" y="84.7">18</text>
<text x="110.8" y="88.9">9</text>
<text x="127.1" y="84.7">29</text>
<text x="110.1" y="91.6">40</text>
<text x="157.7" y="123.2">Title</text>
<text x="163.2" y="124.6">&lt;Title&gt;</text>
<text x="157.7" y="127.3">Size</text>
<text x="157.7" y="131.4">Date:</text>
<text x="159.1" y="128.7">B</text>
<text x="163.2" y="127.3">Document Number</text>
<text x="163.2" y="128.7">&lt;Doc&gt;</text>
<text x="164.8" y="131.4">Wednesday, August 16, 2023</text>
<text x="185.2" y="131.4">Sheet</text>
<text x="192" y="131.4">1</text>
<text x="196.1" y="131.4">of</text>
<text x="200.2" y="131.4">1</text>
<text x="203" y="127.3">Rev</text>
<text x="204.3" y="128.7">&lt;RevCode&gt;</text>
</g>
<g font-size="1.2" fill="#000080">
<text x="49.4" y="36.8">R16</text>
<text x="49.4" y="38.1">100</text>
<text x="54.9" y="36.8">R15</text>
<text x="54.9" y="38.1">100</text>
<text x="60.3" y="36.8">R14</text>
<text x="60.3" y="38.1">100</text>
<text x="65.8" y="36.8">R13</text>
<text x="65.8" y="38.1">100</text>
<text x="69.9" y="36.8">R12</text>
<text x="69.9" y="38.1">100</text>
<text x="75.4" y="36.8">R11</text>
<text x="75.4" y="38.1">100</text>
<text x="82.3" y="36.8">R10</text>
<text x="82.3" y="38.1">100</text>
<text x="89.2" y="36.8">R9</text>
<text x="89.2" y="38.1">100</text>
<text x="109.6" y="38.1">C8</text>
<text x="109.6" y="39.4">0.1uF</text>
<text x="118.7" y="36.8">SW5</text>
<text x="118.7" y="38.4">SW PUSHBUTTON</text>
<text x="50.2" y="43.6">D16</text>
<text x="50.2" y="45.3">LED</text>
<text x="55.7" y="43.6">D15</text>
<text x="55.7" y="45.3">LED</text>
<text x="61.2" y="43.6">D14</text>
<text x="61.2" y="45.3">LED</text>
<text x="66.6" y="43.6">D13</text>
<text x="66.6" y="45.3">LED</text>
<text x="70.7" y="43.6">D12</text>
<text x="70.7" y="45.3">LED</text>
<text x="76.2" y="43.6">D11</text>
<text x="76.2" y="45.3">LED</text>
<text x="83.1" y="43.6">D10</text>
<text x="83.1" y="45.3">LED</text>
<text x="90" y="43.6">D9</text>
<text x="90" y="45.3">LED</text>
<text x="108.3" y="43.6">10k1</text>
<text x="108.3" y="46.4">R</text>
<text x="135.8" y="45">R19</text>
<text x="135.8" y="46.4">100</text>
<text x="136.6" y="51.9">D17</text>
<text x="136.6" y="53.5">LED</text>
<text x="112.4" y="56">U6</text>
<text x="145.4" y="54.6">R17</text>
<text x="145.4" y="56">10K</text>
<text x="161.8" y="54.6">R18</text>
<text x="161.8" y="56">10K</text>
<text x="146.2" y="68.3">SW6</text>
<text x="146.2" y="70">INT_0</text>
<text x="162.6" y="77.9">SW7</text>
<text x="162.6" y="79.6">INT_1</text>
<text x="80.9" y="84.1">C6</text>
<text x="80.9" y="89.7">30pF</text>
<text x="90" y="88.9">Y3</text>
<text x="80.9" y="91">C7</text>
<text x="90" y="90.6">12MHz</text>
<text x="112.4" y="95.8">8051</text>
<text x="80.9" y="96.6">30pF</text>
</g>
<g font-size="1.2" fill="#004080">
<text x="113.1" y="59.6">P0.0/AD0</text>
<text x="121.2" y="59.6">P2.0/A8</text>
<text x="113.1" y="60.9">P0.1/AD1</text>
<text x="113.1" y="62.3">P0.2/AD2</text>
<text x="113.1" y="63.7">P0.3/AD3</text>
<text x="113.1" y="65">P0.4/AD4</text>
<text x="120.5" y="62.3">P2.2/A10</text>
<text x="120.5" y="63.7">P2.3/A11</text>
<text x="120.5" y="65">P2.4/A12</text>
<text x="121.2" y="60.9">P2.1/A9</text>
<text x="113.1" y="66.4">P0.5/AD5</text>
<text x="113.1" y="67.8">P0.6/AD6</text>
<text x="113.1" y="69.2">P0.7/AD7</text>
<text x="113.1" y="71.9">P1.0</text>
<text x="120.1" y="71.9">P3.0/RXD</text>
<text x="120.5" y="66.4">P2.5/A13</text>
<text x="120.5" y="67.8">P2.6/A14</text>
<text x="120.5" y="69.2">P2.7/A15</text>
<text x="113.1" y="73.3">P1.1</text>
<text x="113.1" y="74.6">P1.2</text>
<text x="113.1" y="76">P1.3</text>
<text x="113.1" y="77.4">P1.4</text>
<text x="120" y="74.6">P3.2/INT0</text>
<text x="120" y="76">P3.3/INT1</text>
<text x="120.1" y="73.3">P3.1/TXD</text>
<text x="121.2" y="77.4">P3.4/T0</text>
<text x="113.1" y="78.7">P1.5</text>
<text x="113.1" y="80.1">P1.6</text>
<text x="113.1" y="81.5">P1.7</text>
<text x="120.5" y="80.1">P3.6/WR</text>
<text x="120.9" y="81.5">P3.7/RD</text>
<text x="121.2" y="78.7">P3.5/T1</text>
<text x="113.1" y="88.3">EA</text>
<text x="113.1" y="84.2">X1</text>
<text x="113.1" y="85.6">X2</text>
<text x="113.1" y="89.7">RST</text>
<text x="122.2" y="85.6">PSEN</text>
<text x="123.2" y="84.2">ALE</text>
<text x="113.1" y="92.5">VCC</text>
</g>
<g font-size="1">
<text x="21.9" y="1">5</text>
<text x="63.1" y="1">4</text>
<text x="104.2" y="1">3</text>
<text x="145.4" y="1">2</text>
<text x="186.5" y="1">1</text>
<text x=".3" y="18.5">D</text>
<text x="207.4" y="18.5">D</text>
<text x=".3" y="51.1">C</text>
<text x="207.4" y="51.1">C</text>
<text x=".3" y="83.7">B</text>
<text x="207.4" y="83.7">B</text>
<text x=".3" y="116.2">A</text>
<text x="207.4" y="116.2">A</text>
<text x="21.9" y="132.7">5</text>
<text x="63.1" y="132.7">4</text>
<text x="104.2" y="132.7">3</text>
<text x="145.4" y="132.7">2</text>
<text x="186.5" y="132.7">1</text>
</g>
</svg>
